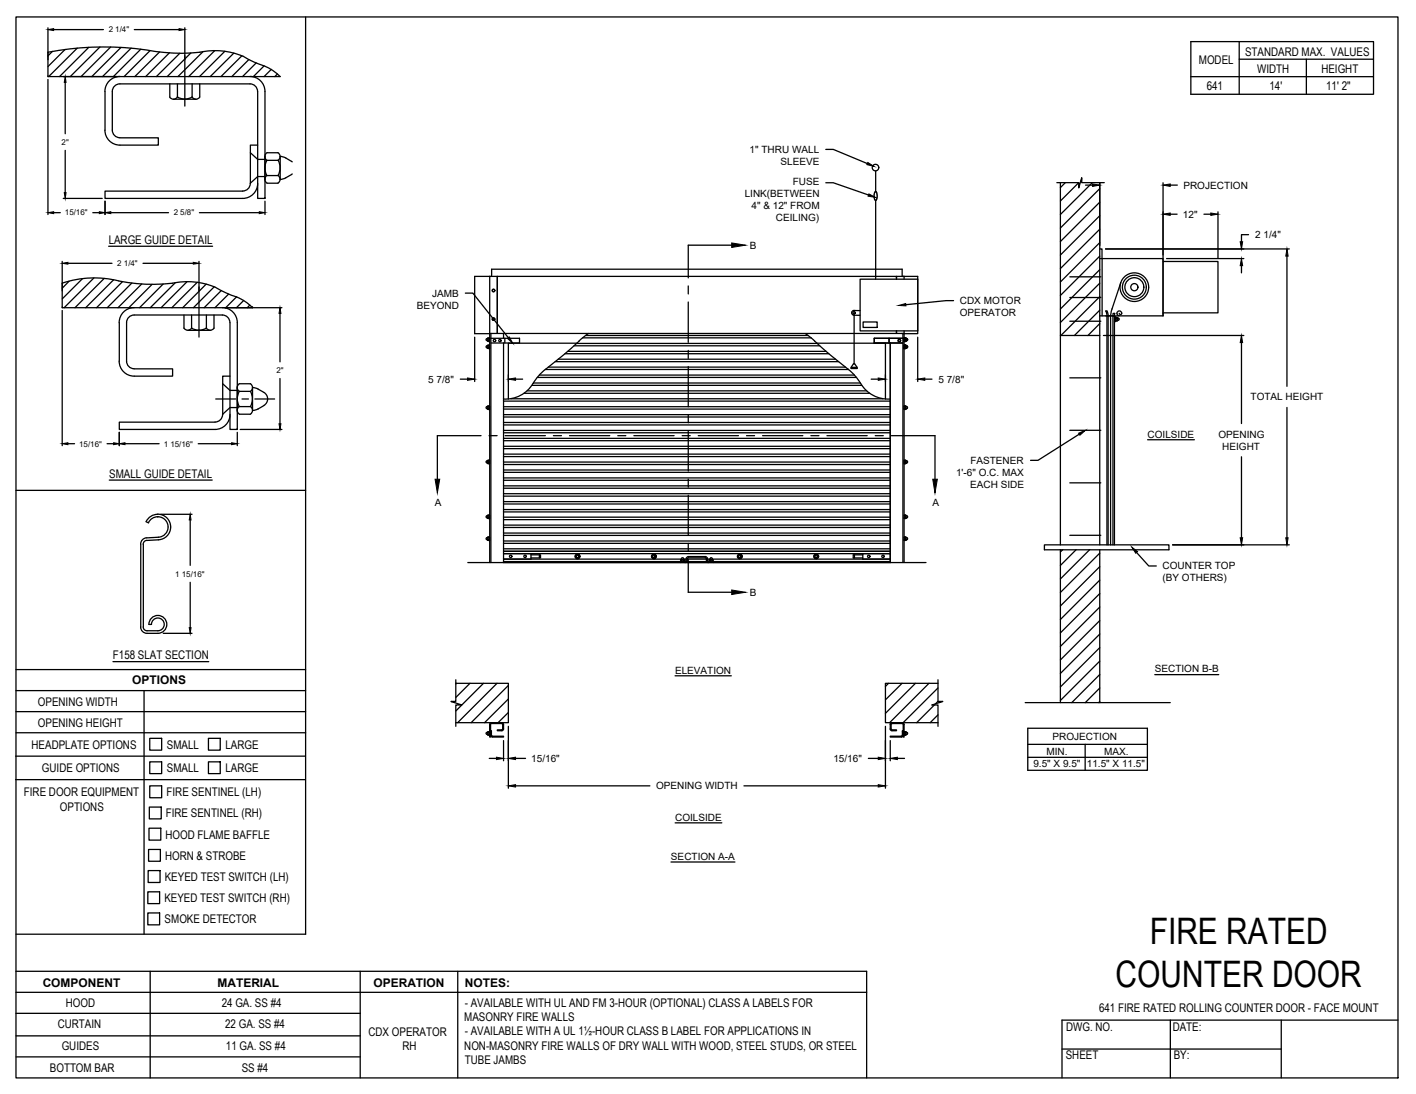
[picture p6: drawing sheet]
<svg xmlns="http://www.w3.org/2000/svg" width="279mm" height="216mm" viewBox="0 0 279 216" stroke-linecap="round" stroke-linejoin="round" font-family="sans-serif">
<!-- layer: ANNOTATIONS -->
<g fill="none" stroke="#000" stroke-width=".25">
<path d="M9.5 5.5v6.3M9.5 15.7v26.6M10.6 5.8h9.8M12.5 15.1h10.6M12.9 16.3v10.1M26.5 5.8h8.8M36.5 5.5v6.3M12.5 39.2h7.7M12.9 29.7v8.3M20.7 39.7v2.6M52.3 39.7v2.6M162.9 29.5h1.5l6.7 2.8"/>
<path d="M162.9 36.1h1.5l7 2.4M214.2 36.5h1.4M217 36.1v12.3M229.5 36.1v14.8M230.9 36.5h1.4M10.6 42h1.3M12.3 51.6v5.8M13.4 52h8.7M18.3 42h1.3M21.9 42h11.4M28.2 52h9.9M39.3 51.6v5.8"/>
<path d="M39.3 42h11.9M91.8 57.8h1.5l7 8.8M188.2 59.3h-1.5l-8 .8M218.1 49.1h36.3M230.2 51h15.2M230.9 42.3h1.4M237.6 42.3h1.3M240.3 41.8v9.1M245 52.4v1.4M246.4 46.3h-1.4v1.4M253.9 50.5v25.7M12.3 61.3v26.6"/>
<path d="M44.5 60.7h11.1M55.2 61.8v9.6M55.2 74.7v8.9M90.8 74.8h1.4M93.7 66.5v8.8M100.3 74v1.3M101.7 74.8h1.4M171.9 74.8h1.4M174.7 74v1.3M181.1 66.5v8.8M182.5 74.8h1.4M217.7 66.2h27.7"/>
<path d="M245 67.6v16M13.4 87.6h1.3M21.1 87.6h1.3M23.5 85.3v2.6M24.7 87.6h6.7M39.1 87.6h6.6M46.8 85.3v2.6M47.4 84.8h8.2M213 85.7l-8.2 5.1h-1.5M226.4 86.8h9.3M245 90.1v16M253.9 80.4v25.7"/>
<path d="M31.7 101.5h6.2M37.5 102.6v9M37.5 114.9v9M224.3 109l2.4 2.7h1.5M231.4 107.5h23M32.2 125h5.7M133.2 133.4h11.1M227.9 133.1h12.6M96.5 149.7h1.5M99.4 146.2v3.9M100.3 143.3v12.3M101.7 149.7h2"/>
<path d="M101.7 155.1h26.5M146.8 155.1h26.5M171.3 149.7h2M174.7 143.3v12.3M175.7 146.2v3.9M177.1 149.7h1.4M202.8 143.7h23.6v8.3h-23.6zM202.8 146.9h23.6M202.8 149.5h23.6M214.1 146.9v5.1M132.4 170.1h12.6M133.2 162.4h9.2"/>
</g>
<g fill="#000" stroke="#000" stroke-width=".2">
<path d="M9.5 5.8l1.1-.1v.3zM12.9 15.1l.1 1.2h-.3zM35.3 5.7l1.2 .1-1.2 .2zM12.7 38h.3l-.1 1.2zM171.2 32.1l1.2 .7-1.4-.3zM171.5 38.3l1.2 .6-1.4-.2zM215.6 36.3l1.4 .2-1.4 .3zM229.5 36.5l1.4-.2v.5zM9.5 42l1.1-.2v.4zM12.3 52l1.1-.2v.3zM19.6 41.8l1.1 .2-1.1 .2zM20.7 42l1.2-.2v.4z"/>
<path d="M38.1 51.8l1.2 .2-1.2 .1zM51.2 41.8l1.1 .2-1.1 .2zM229.5 42.3l1.4-.3v.5zM238.9 42l1.4 .3-1.4 .2zM245 51l.2 1.4h-.5zM244.7 47.7h.5l-.2 1.4zM253.9 49.1l.3 1.4h-.5zM55.2 60.7l.2 1.1h-.3zM92.2 74.6l1.5 .2-1.5 .3zM100.1 66.8l.4-.3 .7 1.2zM100.3 74.8l1.4-.2v.5zM173.3 74.6l1.4 .2-1.4 .3z"/>
<path d="M177.3 60.3l1.4-.4 .1 .5zM181.1 74.8l1.4-.2v.5zM245 66.2l.2 1.4h-.5zM12.3 87.6l1.1-.2v.4zM22.4 87.4l1.1 .2-1.1 .2zM23.5 87.6l1.2-.2v.4zM45.7 87.4l1.1 .2-1.1 .2zM55.1 83.6h.3l-.2 1.2zM212.8 85.5l1.4-.6-1.1 1zM37.5 101.5l.2 1.1h-.4zM223.3 108l1.2 .9-.4 .3zM244.7 106.1h.5l-.2 1.4z"/>
<path d="M253.7 106.1h.5l-.3 1.4zM37.3 123.9h.4l-.2 1.1zM98 149.4l1.4 .3-1.4 .2zM100.3 149.7l1.4-.3v.5zM100.3 155.1l1.4-.2v.4zM173.3 149.4l1.4 .3-1.4 .2zM173.3 154.9l1.4 .2-1.4 .2zM175.7 149.7l1.4-.3v.5z"/>
</g>
<!-- layer: CDX OPERATOR RH -->
<g fill="none" stroke="#000" stroke-width=".25">
<path d="M172.7 37.8l-.2 .9 .2 .8M172.7 37.9h.2M172.7 39.5h.2M172.8 33.7v4.1M172.8 39.5v15.6M172.9 37.8l.2 .9-.2 .8M208.5 36h4.4v1.1l.5-2v.9h4.5M209.2 36v71.5M210.2 36l-1 1M212.9 36l-3.7 3.7M213.4 35.5l-.1 .1M215.5 36l-6.3 6.3"/>
<path d="M217 36v71.5M217 37.2l-7.8 7.8M217 39.9l-7.8 7.8M96.6 54.5v56.5M97 54.5v-1.4h81v1.4M98.1 54.5v11.3M169.7 55.1h11.4v10.2h-11.4zM176.9 54.5v.6M178.4 54.5v.6M211.1 58.7h6.1M211.1 54.6h6.1M217 51h12.5v11.3"/>
<path d="M217 49.1h.4l.1 13.2M217 42.6l-7.8 7.7M217 45.2l-7.8 7.8M217 47.9l-7.8 7.7M217 50.5l-7.8 7.8M217 53.2l-7.8 7.8M217 55.9l-7.8 7.7M217 58.5l-7.7 7.7M221.1 55.8l-1.8 5.5-.2 1.5M229.5 51.6h10.8v10.1h-10.8M229.5 51v11.3M96 68.3l-.1 .2 .4 .2v-.5l-.3 .1"/>
<path d="M96.2 67.3h.1M96.2 67.3l-.3-.3 .4-.2v.5M96.3 68.3v.3M96.3 66.8v.4M96.3 67.2v.2M96.3 67.2h.3M96.6 68.1v.1M96.6 66.7v.1M96.6 68.6v.2h-.3M96.6 67.2v.2h-.3M96.6 66.8v.4M96.6 68.1l-.3 .1 .3 .1v.3"/>
<path d="M96.6 68.6h-.3v.2M96.6 66.7l-.3 .1 .3 .1M96.6 65.8h81.8M96.9 66.8h5.6v.9h-5.6M96.9 65.8v45.2M99.4 79.2h76.3M99.4 65.8v1M99.4 67.7v43.3M99.6 66.8v.9M100.8 78.7h73.4M103.4 77.6h68.2M104 77.1h67"/>
<path d="M105 76.1h65.1M105.3 75.6h64.5M106 74.5h63M106.4 74h62.2M107.6 72.9h59.8M107.6 72.9l-1.7 1.7a7.3 7.3 0 0 1-5 4.1h-1.5M108.2 72.5h58.6M109.6 71.4h55.9M110.2 70.9h54.7M111.5 69.8h52M112.1 69.3h50.9M113.3 68.2h48.4"/>
<path d="M113.8 67.8h47.4M113.8 67.7h-13.5v11.1M114.3 67.3l-3.2 2.8-3.5 2.8M115 66.7h45.1M115.6 66.2h43.8M116.1 65.8l-1.8 1.5M158.9 65.8l1.8 1.5M160.7 67.3l3.2 2.8 3.5 2.8M161.2 67.7h13.5v11.1M167.4 72.9l1.3 1.3 1.1 1.5M167.9 72.5h1.2v.2h-1.2zM167.9 72.5l.5-.7h.2l.5 .7"/>
<path d="M168.5 61.7v10.1M169.7 61.3h-1.2a.48 .48 0 0 0-.5 .4 .48 .48 0 0 0 .5 .5h1.2M169.8 75.7a6.3 6.3 0 0 0 5.8 3M170.3 63.5h2.8v1.1h-2.8zM175.4 66.8v.9M175.7 67.7v43.3M176.9 65.3v.5M178 65.8h.1M178.2 65.8v45.2M178.2 66.8h-5.7v.9h5.7M178.2 65.8h2.9v-11.3h-87.4v11.3h2.8M178.4 65.3v45.7"/>
<path d="M178.4 67.2v.2h.3v-.2M178.4 68.6v.2h.3M178.4 66.8v-.1h.3v.2M178.4 68.2v-.1h.3v.2M178.4 68.6h.3M178.4 66.9h.3M178.4 66.8v.4M178.7 68.6v.2M178.7 66.8v.4h-.3M178.7 68.3v.3M178.7 68.3h-.3v.3M178.7 66.8l.4 .1-.2 .4"/>
<path d="M178.7 68.2l.3 .1M178.8 68.2l-.1 .5 .4-.2-.1-.2M178.8 66.8v.5M178.9 67.3h-.2M209.2 66.2h7.8M211.1 74.6h6.1M211.1 63.4h6.1M217 62.3h12.5M217 61.2l-5 5M217 63.9l-2.3 2.3M218.7 62.3l-.1-.2a.61 .61 0 0 0-.4-.7l.2 .9v45.2M219.1 62.8v44.7"/>
<path d="M219.6 62.3l.1-.5 .3 .1-.1 .4M219.6 62.3v45.2M219.9 62.5h.2v1h-.2M220.2 63.2h.2M220.2 62.8h.2M220.4 62.6v.6M220.4 63.2v.1M220.4 62.6l-.3 .1v.3l.1 .4h.2M220.5 62.7l.3 .3-.3 .2M220.5 62.7v.6M220.9 61.8l.2 .3 .2-.1a.47 .47 0 0 0-.4-.6 .47 .47 0 0 0-.5 .4 .47 .47 0 0 0 .5 .5M96.3 80.2l-.4 .2 .4 .3"/>
<path d="M96.3 80.2v.5M96.3 91.4l-.4-.2 .4-.3v.5M96.3 80.1a.43 .43 0 0 0 .3 .6l-.3 .1v-.2M96.3 80.3h.3M96.3 91v.3M96.3 80.1h.3M96.3 91h.3M96.6 80.3v.3M96.6 80.1v.2M96.6 90.8v.7h-.3M96.6 90.8h-.3v.2M96.6 91.3h-.3v.2"/>
<path d="M99.4 94.8h76.3M99.4 94.3h76.3M99.4 97.9h76.3M99.4 97.4h76.3M99.4 95.9h76.3M99.4 96.4h76.3M99.4 99h76.3M99.4 99.5h76.3M99.4 91.7h76.3M99.4 91.2h76.3M99.4 92.8h76.3M99.4 93.2h76.3"/>
<path d="M99.4 88.5h76.3M99.4 88.1h76.3M99.4 89.6h76.3M99.4 90.1h76.3M99.4 85.4h76.3M99.4 84.9h76.3M99.4 86.5h76.3M99.4 87h76.3M99.4 83.9h76.3M99.4 83.4h76.3M99.4 80.7h76.3M99.4 80.3h76.3"/>
<path d="M99.4 81.8h76.3M99.4 82.3h76.3M178.4 80.1h.3v.5h-.3zM178.4 80.6v.2h.3v-.2M178.4 80.3h.3M178.4 91h.3M178.7 91.3v-.5h-.3v.7h.3v-.2h-.3M178.7 90.9l.4 .3-.4 .2M178.8 90.9v.5M179 80.3v.3M179 80.3l-.3-.1v.5M179 80.6l-.3 .1"/>
<path d="M211.1 84.9h6.1M211.1 95.3h6.1M92.3 111h90.4M96 101.8l-.1 .3 .3 .1M96 101.9l.3-.2v.6l-.1-.1M96.1 106.1l-.2 .1v.2l.4 .2M96.1 106.1l.2-.1v.6M96.3 106.1v.4M96.3 101.8v.4M96.6 106v.1h-.3v-.2l.3 .1M96.6 101.6v.2M96.6 106.5v.2h-.3"/>
<path d="M96.6 102.1v.2h-.3M96.6 106.1v.4h-.3v.1M96.6 101.8v.4M96.6 101.6l-.3 .1 .3 .1M96.6 102.2h-.3v.1M99.4 105.7h76.3M99.4 105.2h76.3M99.4 101h76.3M99.4 100.6h76.3M99.4 104.1h76.3M99.4 103.6h76.3M99.4 102.1h76.3"/>
<path d="M99.4 102.6h76.3M99.4 110.8h76.3M99.4 109.3h76.3M99.4 110.3h35M99.4 108.8h76.3M99.4 107.2h76.3M99.4 106.8h76.3M99.4 108.3h76.3M104.8 109.5h1.9v.6h-1.9M104.8 109.3v1M106.4 109.5v.6M113.7 109.4h.5l.2 .4-.2 .4h-.5l-.2-.4z"/>
<path d="M128.8 109.4h.5l.2 .4-.2 .4h-.5l-.2-.4zM134.4 110.4l.1 .1-.1 .3zM134.4 110.4h.6M134.4 110.3v.1M134.5 110.3l.2-.2 .2 .3M134.5 110.5h.3M134.5 110.7h.3M134.9 110.5h.1M134.9 110.5v.2h.1M134.9 110.3h.5M135 110.5v.2M135.6 110.5l-.2 .5h-.3"/>
<path d="M135.6 110.3h3.8M135.6 110.3v.3M135.9 110.1l-.3 .2M135.9 110.1h3.2M139.1 110.1l.3 .2a.51 .51 0 0 0 .5 .7M139.6 110.3l-.2-.4-.3-.1h-3.2a.54 .54 0 0 0-.5 .8l-.3 .2h-.9v.2M139.6 110.5l.3 .3h.9v.2M139.6 110.3h.5M139.6 110.3v.3M140 110.5h.2l-.1 .3-.1-.1zM140.1 110.4h.5M140.1 110.7h.4"/>
<path d="M140.1 110.5h.4v.2M140.5 110.5h.2v.2h-.2M140.6 110.3v.1M140.6 110.3l-.3-.2-.2 .3M140.6 110.3h35.1M145.8 109.4h.4l.3 .4-.3 .4h-.4l-.3-.4zM160.8 109.4h.5l.2 .4-.2 .4h-.5l-.2-.4zM168.6 109.5v.6M170.2 109.5h-1.8v.6h1.8M170.2 109.3v1M178.4 106h.3l-.3 .1zM178.4 102.1v.2h.3"/>
<path d="M178.4 106.5v.2h.3v-.2M178.4 101.8v-.2h.3v.2M178.4 101.8h.3M178.4 102.2h.3M178.4 101.8v.4M178.4 106.1v.4h.3M178.7 102.2v.1M178.7 101.8v.4M178.7 106.1v.4M178.7 101.7l.3 .2M178.7 106l.2 .1M178.8 101.7l-.1 .6 .2-.1"/>
<path d="M178.8 106v.6M178.9 106.1l.2 .3-.4 .2M179 101.8l.1 .3-.2 .1M206.1 107.5h24.6v1h-24.6zM209.2 108.5v30.2M209.7 108.5l-.5 .4M211.1 105.6h6.1M212.3 108.5l-3.1 3.1M215 108.5l-5.8 5.8M217 108.5v30.2M217 109.2l-7.8 7.7M217 111.8l-7.8 7.8"/>
<path d="M217 114.5l-7.8 7.8M217 117.1l-7.8 7.8M217 119.8l-7.8 7.8M218.7 107.5v-45.2h1.2v45.2M89.2 138.4l-.1 .1M89.9 134.9h10.4v7.7h-10.4M89.9 134.2v4.2h-.9l2.1 .7h-1.2v4.2M90.1 134.9l-.2 .1M92.7 134.9l-2.8 2.7M95.4 134.9l-5.5 5.4M98.1 134.9l-7.8 7.7M100.3 135.3l-7.3 7.3"/>
<path d="M100.3 137.9l-4.7 4.7M175.3 134.9l-.6 .6M178 134.9l-3.3 3.2M180.6 134.9l-5.9 5.9M183.3 134.9l-7.8 7.7M184.4 139.1l-3.5 3.5M185.1 134.9h-10.4v7.7h10.4M185.1 138.4h.9l-2.1 .7h1.2v4.2M185.1 135.8l-6.9 6.8M185.1 138.4l-.5 .5M185.1 134.2v4.2M202.3 138.7h28.6"/>
<path d="M217 122.5l-7.8 7.7M217 125.1l-7.8 7.8M217 127.8l-7.8 7.8M217 130.5l-7.8 7.7M217 133.1l-5.5 5.6M217 135.8l-2.9 2.9M217 138.5l-.2 .2M96.3 145l-.4-.3 .4-.2v.5M96.3 144.6v.3M96.3 145.1v-.2h.3v.2h-.3M96.3 144.6h.3M96.6 144.4v.5"/>
<path d="M96.6 144.4h-.3v.2M96.6 144.9l.4 .2M96.6 143v2.5h.2v-2.5M96.6 144.5v.5M97 142.8l-.2 .2M97 142.6l-.4 .4M97 145.1l.1 .2M97 145.1v-.9h-.2v1.1l.3 .1M97 142.8h2l.2 .2M97 142.6h2l.4 .4M97 144.4l-.4 .1M97.2 145.3h2.2v.2h-2.2"/>
<path d="M99.2 143v.9M99.2 143.9l-.2 .1h-.9v.2h.9l.4-.3M99.4 143v.9M100.3 140.6l-2 2M175.6 143.9l.2 .3h1.1v-.2h-.9l-.2-.1M175.7 143v.9M175.8 143v.9M178 142.8l.2 .2M178 142.6l.4 .4M178.1 145.1l-.2 .2h-2.2v.2h2.2M178.1 145.1v-.9h.1v1.1l-.3 .1M178.1 142.8h-2.1l-.2 .2"/>
<path d="M178.1 142.6h-2.1l-.4 .4M178.1 144.4l.3 .1M178.2 143v2.5h.2v-2.5M178.4 144.9l.3 .1-.3 .1zM178.4 144.9l-.3 .2M178.4 144.5v.5M178.4 144.6h.3M178.4 144.9v-.5h.3v.5M178.7 144.5l.4 .2-.4 .3M178.8 144.5v.5M185.1 141.1l-1.6 1.5"/>
<circle cx="172.8" cy="33.1" r=".65"/>
<circle cx="97.4" cy="57.3" r=".24"/>
<circle cx="223.8" cy="56.7" r="2.83"/>
<circle cx="223.8" cy="56.7" r="1.87"/>
<circle cx="223.8" cy="56.7" r="2.36"/>
<circle cx="223.8" cy="56.7" r=".71"/>
<circle cx="97.4" cy="63" r=".24"/>
<circle cx="97.6" cy="67.2" r=".24"/>
<circle cx="98.6" cy="67.2" r=".24"/>
<circle cx="168.5" cy="61.7" r=".24"/>
<circle cx="177.5" cy="67.2" r=".24"/>
<circle cx="100.8" cy="109.8" r=".24"/>
<circle cx="103.6" cy="109.8" r=".24"/>
<circle cx="114" cy="109.8" r=".48"/>
<circle cx="114" cy="109.8" r=".24"/>
<circle cx="129" cy="109.8" r=".48"/>
<circle cx="129" cy="109.8" r=".24"/>
<circle cx="146" cy="109.8" r=".48"/>
<circle cx="146" cy="109.8" r=".24"/>
<circle cx="161" cy="109.8" r=".48"/>
<circle cx="161" cy="109.8" r=".24"/>
<circle cx="171.4" cy="109.8" r=".24"/>
<circle cx="174.2" cy="109.8" r=".24"/>
</g>
<path d="M220.1 63.5h.1" fill="none" stroke="#000" stroke-width=".2"/>
<!-- layer: SECTION CUTS -->
<g fill="none" stroke="#000" stroke-width=".25">
<path d="M135.8 56.4v1.6M135.8 59.6v8M144.4 48.4h-8.6v6.4M135.8 69.2v1.5M135.8 72.3v8M94.9 86h-8.6v8.6M96.5 86h1.6M99.7 86h7.9M109.2 86h1.6M112.4 86h7.9M121.9 86h1.6M125.1 86h7.9"/>
<path d="M134.6 86h1.6M135.8 81.9v1.5M135.8 85v8M135.8 94.6v1.5M135.8 97.7v8M137.8 86h7.9M147.3 86h1.6M150.5 86h7.9M160 86h1.6M163.2 86h7.9M172.7 86h1.6M175.9 86h8.6v8.6"/>
<path d="M135.8 107.3v1.5M135.8 110.4v6.5h8.6"/>
</g>
<path d="M144.4 47.9l2.7 .5-2.7 .4zM85.9 94.6h.9l-.5 2.7zM184 94.6h1l-.5 2.7zM144.4 116.4l2.7 .5-2.7 .4z" fill="#000" stroke="#000" stroke-width=".2"/>
<!-- layer: DETAILS -->
<g fill="none" stroke="#000" stroke-width=".25">
<path d="M10.4 10.1l-.9 .9M12.8 9.8l-3.3 3.3M15.2 9.5l-5.6 5.6M17.5 9.3l-5.8 5.8M19.7 9.3l-5.8 5.8M21.8 9.3l-5.8 5.8M23.7 15.1a2.92 2.92 0 0 0-3 3v7.6a2.95 2.95 0 0 0 3 2.9h7.5v-1.4h-7.5a1.49 1.49 0 0 1-1.5-1.5v-7.7a1.49 1.49 0 0 1 1.5-1.4h25.6a1.49 1.49 0 0 1 1.5 1.4M23.9 9.4l-5.8 5.7M25.9 9.5l-5.7 5.6M27.8 9.7l-5.4 5.4M29.6 10l-5.1 5.1M31.5 10.3l-4.9 4.8"/>
<path d="M33.4 10.4l-4.7 4.7M33.5 16.6v2.6a.88 .88 0 0 0 1.5 0M34.2 19.6h4.5M35 16.6v2.5a2.7 2.7 0 0 0 2.9 0v-2.5M35.5 10.5l-4.6 4.6M36.5 11v9.9M37.7 10.5l-4.7 4.6M39.4 16.6v2.6a.88 .88 0 0 1-1.5 0M39.5 10.3a35.7 35.7 0 0 1-10.6-.4 59.5 59.5 0 0 0-19.4 .4v4.8h45.8a9.6 9.6 0 0 0-4.2-2.5l-1.1-.4a14.1 14.1 0 0 0-10.6-1.9M40 10.2l-4.9 4.9M42.4 10l-5.2 5.1M44.4 10.1l-5 5"/>
<path d="M46.1 10.5l-4.6 4.6M47.7 11l-4.1 4.1M49.1 11.7l-3.4 3.4M49.3 15.1a2.95 2.95 0 0 1 3 2.9v21.2h-1.5v-21.1M50.5 12.4l-2.6 2.7M52.1 13l-2.1 2.1M53.5 13.7l-1.4 1.4M54.7 14.6l-.5 .5M49.4 30.1l1.4 1.4h1.5M50.8 36.2a2.95 2.95 0 0 1-2.9 3h-27.2v-1.5h27.2M50.8 28.6h-1.4v7.6a1.54 1.54 0 0 1-1.5 1.5M52.3 34.8h-1.5l-1.4 1.4"/>
<path d="M52.3 30.8v4.7M52.7 34.6a.9 .9 0 0 0 0 1.6h2.1a.9 .9 0 0 0 .1-1.6 3.1 3.1 0 0 0 0-3h-2.2l-.4 .9v.9l.4 1.2h2.2M52.7 31.6a.9 .9 0 0 1 0-1.5h2.1a.89 .89 0 0 1 .1 1.5M55.3 30.9l.8 .1 1.6 .9M55.3 30.9v4.5M56.4 35.1l-1.1 .3M57.7 34.3l-1.3 .8M13.6 55.5l-1.3 1.4M16.3 55l-4 4M18.5 54.9l-5.8 5.8M20.6 54.9l-5.8 5.8M22.4 55.2l-5.5 5.5"/>
<path d="M24.2 55.6l-5.1 5.1M26 55.9l-4.8 4.8M28 56l-4.7 4.7M30 56.1l-4.6 4.6M32.2 56l-4.7 4.7M34.6 55.8l-4.9 4.9M36.9 55.6l-5.1 5.1M38.9 55.7l-5 5M39.3 56.6v9.9M40.7 56.1l-4.7 4.6M42.3 56.6l-4.1 4.1M42.5 56.7a14.2 14.2 0 0 0-8.5-.8 36.3 36.3 0 0 1-12.6-.9 19.8 19.8 0 0 0-9.1 .9v4.8h37.5"/>
<path d="M42.5 56.7l2.1 1.1 2.1 .8M43.6 57.4l-3.3 3.3M45.1 58l-2.7 2.7M48.1 59.3l-1.4 1.4M23.5 63.7v7.6a2.95 2.95 0 0 0 3 2.9h7.6v-1.4h-7.6M25 63.7v7.6a1.49 1.49 0 0 0 1.5 1.5M26.5 60.7a2.95 2.95 0 0 0-3 3M36.3 62.2v2.5a.88 .88 0 0 0 1.5 0M37.1 65.2h4.4M37.8 64.7a2.7 2.7 0 0 0 2.9 0M37.8 62.2v2.5M40.7 62.2v2.5a.88 .88 0 0 0 1.5 0v-2.5"/>
<path d="M42.6 78.7h3.9M43.9 60.7a2.95 2.95 0 0 1 2.9 3M43.9 62.2a1.49 1.49 0 0 1 1.5 1.5M43.9 62.2h-17.4a1.49 1.49 0 0 0-1.5 1.5M43.9 75.7l1.5 1.3h1.4M45.4 63.7v21.1h1.4v-21.1M45.4 74.2h-1.5v7.6M46.8 76.4v4.7M47.2 77.2a.9 .9 0 0 1 0-1.5h2.2a.89 .89 0 0 1 0 1.5M47.2 77.2a3 3 0 0 0 0 3 .89 .89 0 0 0 0 1.5h2.2a.91 .91 0 0 0 0-1.5M47.2 77.2h2.2M47.8 78.7h1.2"/>
<path d="M49.3 60.2l-.5 .5M49.4 77.2a3.1 3.1 0 0 1 0 3M49.8 60.7l-1.4-1.2-1.7-.9-2.2 2.1M49.8 60.7h.1M50.3 78.7h3.9M50.9 76.8a2.28 2.28 0 0 1 1.9 1.9 1.49 1.49 0 0 1-.7 1.3l-1.2 .7M50.9 76.8l-1.1-.3v4.5l1.1-.3M43.9 81.8a1.49 1.49 0 0 1-1.5 1.5M45.4 81.8a2.95 2.95 0 0 1-3 3h-18.9v-1.5h18.9M46.8 80.4h-1.4l-1.5 1.3M47.2 80.2h2.2M28.9 103l.4 .2a2.02 2.02 0 0 1 3.5-.3 2.02 2.02 0 0 1-1.5 3.1l-2.3 .2"/>
<path d="M28.9 106.1a1.23 1.23 0 0 0-1.1 1.3l-.1 16.3a1.26 1.26 0 0 0 1.3 1.3h2.2M31.1 101.5a2.53 2.53 0 0 0-2.3 1.5M31.1 101.5h.1M31.1 102h.1M31.1 101.5a2.53 2.53 0 0 1 2.6 2.4 2.53 2.53 0 0 1-2.4 2.6l-2.3 .1a.75 .75 0 0 0-.7 .8v16.3a.72 .72 0 0 0 .7 .8h2.2M31.1 124.5a1.26 1.26 0 0 0 1.3-1.3 1.26 1.26 0 0 0-1.3-1.2 1.26 1.26 0 0 0-1.2 1.2h-.5a1.77 1.77 0 0 1 1.7-1.7 1.77 1.77 0 0 1 1.8 1.7 1.77 1.77 0 0 1-1.8 1.8"/>
</g>
<path d="M9.5 15.1h.1M52.3 39.2h.1M12.3 60.7h.1M46.8 84.8h.1" fill="none" stroke="#000" stroke-width=".2"/>
<!-- layer: TITLE BLOCK -->
<g fill="none" stroke="#000" stroke-width=".25">
<path d="M3.2 3.3h272.6v209.4h-272.6zM60.3 3.3v181.1h-57.1M235 8.2h36v10.4h-36zM235 15.1h36M244.5 11.7h26.5M244.5 8.2v10.4M21.4 48.6h20.6M3.2 96.8h57.1M21.6 94.7h20.3M3.2 136.3h57.1M3.2 132.1h57.1M22.3 130.6h18.9"/>
<path d="M28.4 136.3v48.1M3.1 149.2h57.1M3.1 153.9h57.1M3.2 140.4h57.1M3.2 144.6h57.1M29.5 159.3h2.3v2.3h-2.3zM29.5 145.7h2.4v2.3h-2.4zM29.5 155.1h2.4v2.3h-2.4zM29.5 150.3h2.4v2.4h-2.4zM41.1 145.7h2.4v2.3h-2.4zM41.1 150.3h2.4v2.4h-2.4zM29.2 176h2.3v2.3h-2.3z"/>
<path d="M29.2 171.8h2.4v2.4h-2.4zM29.3 167.6h2.3v2.4h-2.3zM29.4 163.4h2.3v2.4h-2.3zM3.2 200h67.9M3.2 195.8h167.8M3.2 191.7h167.8v21M29.2 180.2h2.3v2.3h-2.3zM29.6 191.7v21M71.1 191.7v21M90.3 191.7v21M3.2 208.6h67.9M3.2 204.4h67.9"/>
<path d="M209.6 207h43.2M230.9 201.3v11.4M252.8 201.3v11.4M275.8 201.3h-66.2v11.4"/>
</g>
<!-- layer: 0 -->
<path d="M257.8 11.7v6.9" fill="none" stroke="#000" stroke-width=".25"/>
<g font-size="7.2">
<text x="226.9" y="186.2">FIRE RATED</text>
<text x="220.1" y="194.9">COUNTER DOOR</text>
</g>
<g font-size="2.4">
<text x="245.7" y="11.1">STANDARD MAX. VALUES</text>
<text x="236.6" y="12.7">MODEL</text>
<text x="238.1" y="17.8">641</text>
<text x="248.1" y="14.4">WIDTH</text>
<text x="250.5" y="17.8">14'</text>
<text x="260.7" y="14.4">HEIGHT</text>
<text x="261.7" y="17.8">11' 2&quot;</text>
<text x="21.4" y="48.1">LARGE GUIDE DETAIL</text>
<text x="21.6" y="94.3">SMALL GUIDE DETAIL</text>
<text x="22.3" y="130.1">F158 SLAT SECTION</text>
<text x="26.1" y="135">OPTIONS</text>
<text x="7.5" y="139.3">OPENING WIDTH</text>
<text x="7.5" y="143.4">OPENING HEIGHT</text>
<text x="6.2" y="147.7">HEADPLATE OPTIONS</text>
<text x="32.9" y="147.8">SMALL</text>
<text x="44.5" y="147.8">LARGE</text>
<text x="8.3" y="152.4">GUIDE OPTIONS</text>
<text x="32.9" y="152.4">SMALL</text>
<text x="44.5" y="152.4">LARGE</text>
<text x="4.7" y="157.1">FIRE DOOR EQUIPMENT</text>
<text x="11.8" y="160">OPTIONS</text>
<text x="32.7" y="161.3">FIRE SENTINEL (RH)</text>
<text x="32.9" y="157.2">FIRE SENTINEL (LH)</text>
<text x="32.7" y="165.5">HOOD FLAME BAFFLE</text>
<text x="32.5" y="173.9">KEYED TEST SWITCH (LH)</text>
<text x="32.6" y="169.7">HORN &amp; STROBE</text>
<text x="32.4" y="178">KEYED TEST SWITCH (RH)</text>
<text x="32.5" y="182.2">SMOKE DETECTOR</text>
<text x="8.4" y="194.7">COMPONENT</text>
<text x="42.9" y="194.7">MATERIAL</text>
<text x="73.7" y="194.7">OPERATION</text>
<text x="91.7" y="194.7">NOTES:</text>
<text x="11.4" y="202.8">CURTAIN</text>
<text x="13" y="198.8">HOOD</text>
<text x="43.8" y="198.6">24 GA. SS #4</text>
<text x="44.4" y="202.9">22 GA. SS #4</text>
<text x="91.6" y="201.5">MASONRY FIRE WALLS</text>
<text x="91.7" y="198.6">- AVAILABLE WITH UL AND FM 3-HOUR (OPTIONAL) CLASS A LABELS FOR</text>
<text x="210.4" y="203.6">DWG. NO.</text>
<text x="216.9" y="199.8">641 FIRE RATED ROLLING COUNTER DOOR - FACE MOUNT</text>
<text x="231.4" y="203.4">DATE:</text>
<text x="12.2" y="207.3">GUIDES</text>
<text x="44.6" y="207.2">11 GA. SS #4</text>
<text x="72.7" y="204.5">CDX OPERATOR</text>
<text x="79.4" y="207.3">RH</text>
<text x="91.6" y="207.2">NON-MASONRY FIRE WALLS OF DRY WALL WITH WOOD, STEEL STUDS, OR STEEL</text>
<text x="91.7" y="204.3">- AVAILABLE WITH A UL 1½-HOUR CLASS B LABEL FOR APPLICATIONS IN</text>
<text x="210.3" y="209.1">SHEET</text>
<text x="231.6" y="209">BY:</text>
<text x="9.8" y="211.5">BOTTOM BAR</text>
<text x="47.7" y="211.6">SS #4</text>
<text x="91.7" y="210">TUBE JAMBS</text>
</g>
<g font-size="2">
<text x="147.9" y="30.2">1&quot; THRU WALL</text>
<text x="154" y="32.6">SLEEVE</text>
<text x="146.9" y="39">LINK(BETWEEN</text>
<text x="148.3" y="41.3">4&quot; &amp; 12&quot; FROM</text>
<text x="156.4" y="36.6">FUSE</text>
<text x="233.5" y="37.2">PROJECTION</text>
<text x="153.1" y="43.7">CEILING)</text>
<text x="233.4" y="43">12&quot;</text>
<text x="247.7" y="47">2 1/4&quot;</text>
<text x="148" y="49.2">B</text>
<text x="85.3" y="58.5">JAMB</text>
<text x="82.2" y="60.9">BEYOND</text>
<text x="189.4" y="60">CDX MOTOR</text>
<text x="189.4" y="62.4">OPERATOR</text>
<text x="84.5" y="75.5">5 7/8&quot;</text>
<text x="185.2" y="75.5">5 7/8&quot;</text>
<text x="246.8" y="79">TOTAL HEIGHT</text>
<text x="226.4" y="86.4">COILSIDE</text>
<text x="240.4" y="86.4">OPENING</text>
<text x="241.2" y="88.8">HEIGHT</text>
<text x="188.6" y="94">1'-6&quot; O.C. MAX</text>
<text x="191.5" y="91.6">FASTENER</text>
<text x="85.8" y="99.9">A</text>
<text x="184" y="99.9">A</text>
<text x="191.5" y="96.3">EACH SIDE</text>
<text x="229.4" y="112.2">COUNTER TOP</text>
<text x="148" y="117.7">B</text>
<text x="229.4" y="114.6">(BY OTHERS)</text>
<text x="133.2" y="133">ELEVATION</text>
<text x="227.9" y="132.7">SECTION B-B</text>
<text x="206.5" y="148.9">MIN.</text>
<text x="207.7" y="146">PROJECTION</text>
<text x="217.8" y="148.9">MAX.</text>
<text x="104.8" y="150.4">15/16&quot;</text>
<text x="129.5" y="155.8">OPENING WIDTH</text>
<text x="164.4" y="150.4">15/16&quot;</text>
<text x="203.9" y="151.3">9.5&quot; X 9.5&quot;</text>
<text x="214.4" y="151.3">11.5&quot; X 11.5&quot;</text>
<text x="133.2" y="162">COILSIDE</text>
<text x="132.4" y="169.7">SECTION A-A</text>
</g>
<g font-size="1.6">
<text x="21.4" y="6.4">2 1/4&quot;</text>
<text x="12.1" y="28.6">2&quot;</text>
<text x="12.8" y="42.5">15/16&quot;</text>
<text x="34.3" y="42.5">2 5/8&quot;</text>
<text x="23.1" y="52.5">2 1/4&quot;</text>
<text x="54.5" y="73.6">2&quot;</text>
<text x="15.6" y="88.1">15/16&quot;</text>
<text x="32.3" y="88.1">1 15/16&quot;</text>
<text x="34.6" y="113.8">1 15/16&quot;</text>
</g>
</svg>
